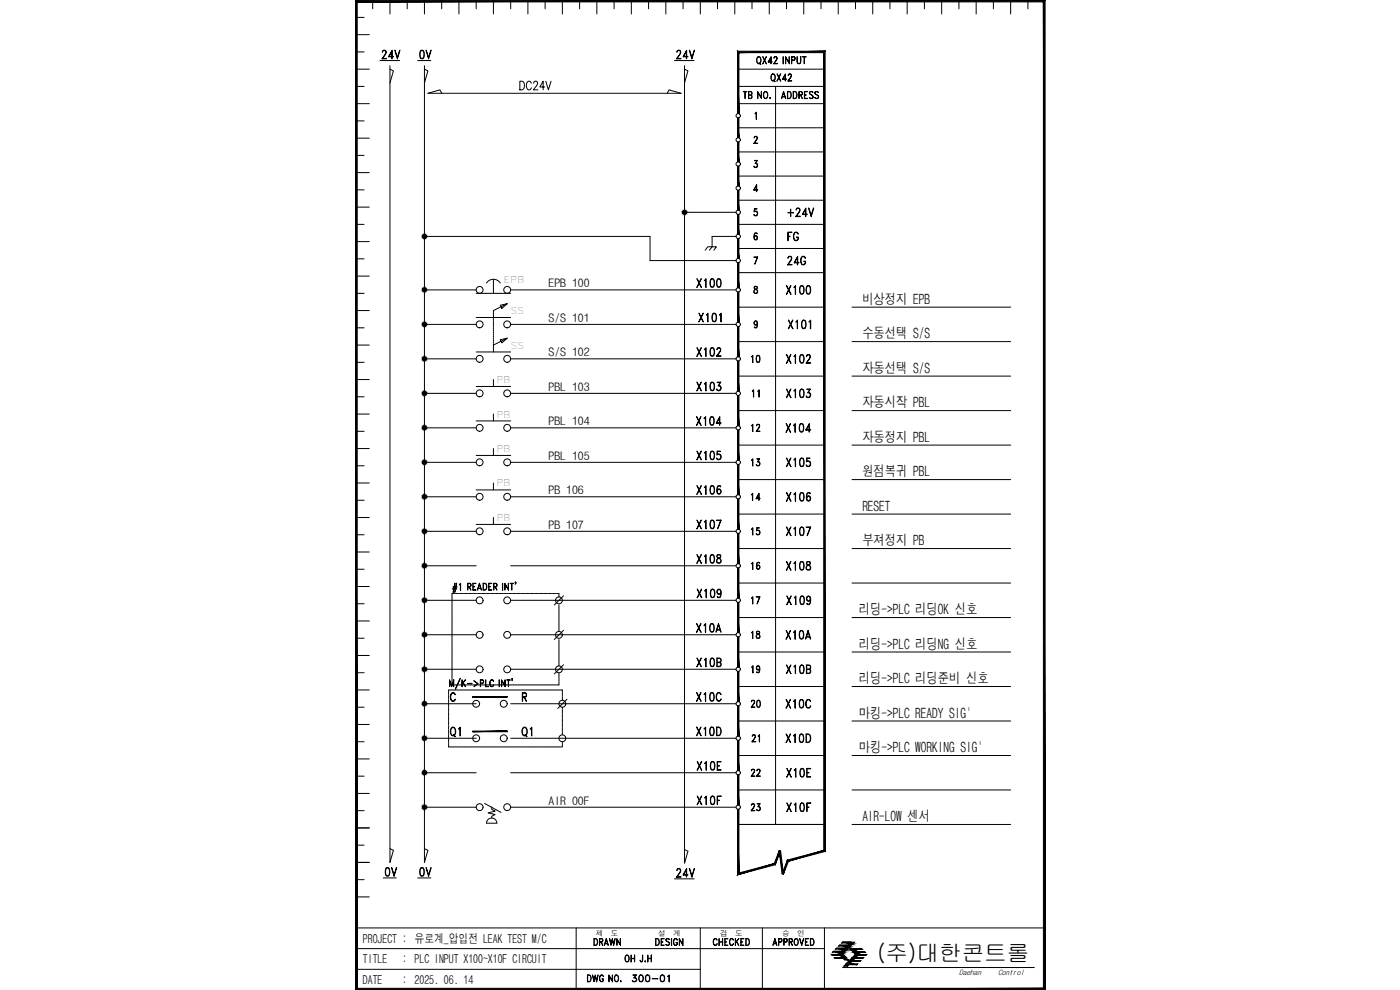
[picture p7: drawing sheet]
<svg xmlns="http://www.w3.org/2000/svg" width="420mm" height="297mm" viewBox="0 0 420 297" stroke-linecap="round" stroke-linejoin="round" font-family="sans-serif">
<!-- layer: 0 -->
<g fill="#000" stroke="#000" stroke-width=".3">
<path d="M252.2 285.7v.3h-.2zM253.2 284.8v.3h-.3zM253.8 284.2l.3-.3v.3zM255 283v.3h-.3zM256.5 284.9l.2 .3h-.2zM257.4 285.8l.3 .3h-.3z"/>
<path d="M106.7 .1v.5l206.9-.5zM106.7 .6l206.9-.5-.5 .5zM313.6 .1l-.5 .5 .5 296.4zM313.1 .6l.5 296.4-.5-.5zM106.7 297h206.9l-.5-.5zM106.7 297l.5-.5h205.9zM106.7 .1v296.9l.5-.5zM106.7 .1h.5v296.4z"/>
<path d="M221.3 35.4l.5 5.9v-5.9zM221.3 35.4l.5 5.9h-.5z"/>
<path d="M221.3 42.6l.5 6v-6zM221.3 42.6l.5 6h-.5z"/>
<path d="M221.3 49.9l.5 5.9v-5.9zM221.3 49.9l.5 5.9h-.5z"/>
<path d="M221.3 57.1l.5 6v-6zM221.3 57.1l.5 6h-.5z"/>
<path d="M221.3 64.3l.5 6v-6zM221.3 64.3l.5 6h-.5z"/>
<path d="M221.3 71.6l.5 5.9v-5.9zM221.3 71.6l.5 5.9h-.5z"/>
<path d="M221.3 78.8l.5 7.5v-7.5zM221.3 78.8l.5 7.5h-.5z"/>
<path d="M221.3 87.6l.5 9.1v-9.1zM221.3 87.6l.5 9.1h-.5z"/>
<path d="M221.3 98l.5 9v-9zM221.3 98l.5 9h-.5z"/>
<path d="M221.3 108.3l.5 9.1v-9.1zM221.3 108.3l.5 9.1h-.5z"/>
<path d="M221.3 118.7l.5 9v-9zM221.3 118.7l.5 9h-.5z"/>
<path d="M221.3 129l.5 9.1v-9.1zM221.3 129l.5 9.1h-.5z"/>
<path d="M221.3 139.4l.5 9v-9zM221.3 139.4l.5 9h-.5z"/>
<path d="M221.3 149.7l.5 9.1v-9.1zM221.3 149.7l.5 9.1h-.5z"/>
<path d="M221.3 160.1l.5 9v-9zM221.3 160.1l.5 9h-.5z"/>
<path d="M221.3 170.4l.5 9.1v-9.1zM221.3 170.4l.5 9.1h-.5z"/>
<path d="M221.3 180.8l.5 9v-9zM221.3 180.8l.5 9h-.5z"/>
<path d="M221.3 191.1l.5 9.1v-9.1zM221.3 191.1l.5 9.1h-.5z"/>
<path d="M141.9 209v.2l10.3-.2zM141.9 209.2l10.3-.2v.2z"/>
<path d="M141.9 219.3v.2l10.3-.2zM141.9 219.5l10.3-.2v.2z"/>
<path d="M221.3 201.5l.5 9v-9zM221.3 201.5l.5 9h-.5z"/>
<path d="M221.3 211.8l.5 9.1v-9.1zM221.3 211.8l.5 9.1h-.5z"/>
<path d="M221.3 222.2l.5 9v-9zM221.3 222.2l.5 9h-.5z"/>
<path d="M221.3 232.5l.5 9.1v-9.1zM221.3 232.5l.5 9.1h-.5z"/>
<path d="M221.4 242.8l.4 19.1v-19.1zM221.4 242.8l.4 19.1-.4 .6zM221.8 261.9l-.4 .6 10.9-3.4zM221.4 262.5l10.9-3.4 .4 .4zM233.9 255.2l-1.6 3.9 .4 .4zM233.9 255.2l.4 .2-1.6 4.1z"/>
<path d="M233.8 255.3l1.3 6.9-.8-6.9zM233.8 255.3l1.3 6.9h-.4z"/>
<path d="M236.3 258l-1.6 4.1 .4 .2zM236.3 258l.3 .4-1.5 3.9zM236.3 258l.3 .4 10.6-3.2zM236.6 258.4l10.6-3.2 .4 .3zM247.2 15.8v239.4l.4 .3zM247.6 15.4v240.1l-.4-239.7zM221.8 15.8h25.4l.4-.4zM221.3 15.4h26.3l-25.8 .4zM221.3 15.4l.5 18.7v-18.3zM221.3 15.4l.5 18.7h-.5z"/>
<path d="M250.1 285.5h2.1zM250.1 285.5h2.1z"/>
<path d="M251 284.5h2.2zM251 284.5h2.2z"/>
<path d="M249.5 286.4l2.6 .2-.2-.2zM249.5 286.4l2.6 .2h-2.4z"/>
<path d="M251.9 283.6h2.2zM251.9 283.6h2.2z"/>
<path d="M250.1 285.5l2.1 .2v-.2zM250.1 285.5l2.1 .2h-2.3z"/>
<path d="M252 286l.2 .2zM252 286l.2 .2h-.4z"/>
<path d="M252.2 285.5v.2l.3-.2zM252.2 285.5v.2z"/>
<path d="M250.4 287.3l2.6 .3-.2-.3zM250.4 287.3l2.6 .3h-2.3z"/>
<path d="M252.9 282.7h2.1zM252.9 282.7h2.1z"/>
<path d="M251.9 286.4l1.8 .7-.7-.7zM251.9 286.4l1.8 .7h-1.1z"/>
<path d="M252.2 286l.7 .2 .2-.2zM252.2 286l.7 .2h-.7z"/>
<path d="M251 284.5l2.2 .3v-.3zM250.8 284.8l.2-.3 2.2 .3z"/>
<path d="M252.9 285.1l.3 .1zM252.9 285.1l.3 .1h-.5z"/>
<path d="M252.2 285.7l.9 .3 .2-.3zM252.2 285.7l.9 .3h-.9z"/>
<path d="M252.3 285.7h1.1zM252.2 285.7h1.1z"/>
<path d="M253.2 284.5v.3l.2-.3zM253.2 284.5v.3z"/>
<path d="M252.5 285.5l.9 .2 .2-.2zM252.5 285.5l.9 .2h-1.2z"/>
<path d="M252.8 287.3l1.8 .8-.7-.8zM252.8 287.3l1.8 .8h-1.1z"/>
<path d="M253.2 285.1l.6 .1 .2-.1zM253.2 285.1l.6 .1h-.6z"/>
<path d="M251.9 283.6l2.2 .3v-.3zM251.9 283.6l2.2 .3h-2.4z"/>
<path d="M253.8 284.2l.3 .1zM253.8 284.2l.3 .1h-.5z"/>
<path d="M253.2 284.8l.8 .3 .2-.3zM253.2 284.8l.8 .3h-.8z"/>
<path d="M253.2 284.8h1.1zM253.2 284.8h1z"/>
<path d="M254.1 283.6v.3l.2-.3zM254.1 283.6v.3z"/>
<path d="M253.4 284.5l.9 .3 .2-.3zM253.4 284.5l.9 .3h-1.1z"/>
<path d="M254.1 284.2l.6 .1 .2-.1zM254.1 284.2l.6 .1h-.6z"/>
<path d="M252.9 282.7l2.1 .2v-.2zM252.6 282.9l.3-.2 2.1 .2z"/>
<path d="M254.7 283.3l.3 .1zM254.7 283.3l.3 .1h-.4z"/>
<path d="M253.9 289.2l.4 .7 .7-.7zM253.9 289.2l.4 .7h-1.1z"/>
<path d="M254.1 283.9l.8 .3 .3-.3zM254.1 283.9l.8 .3h-.8z"/>
<path d="M254.1 283.9h1.1zM254.1 283.9h1.1z"/>
<path d="M255 282.7v.2l.3-.2zM255 282.7v.2z"/>
<path d="M254.3 283.6l.9 .3 .2-.3zM254.3 283.6l.9 .3h-1.1z"/>
<path d="M255 283.3l.7 .1 .1-.1zM255 283.3l.7 .1h-.7z"/>
<path d="M254.9 288.2l.3 .7 .8-.7zM254.9 288.2l.3 .7h-1.1z"/>
<path d="M255 283l.8 .3 .3-.3zM255 283l.8 .3h-.8z"/>
<path d="M255 282.9h1.1zM255 282.9l1.1 .1z"/>
<path d="M255.1 284.6l1.3 .3-.2-.3zM255.1 284.6l1.3 .3h-1.1z"/>
<path d="M255.3 282.7l.8 .2 .3-.2zM255.3 282.7l.8 .2h-1.1z"/>
<path d="M255.3 284.9h1.2zM255.3 284.9h1.2z"/>
<path d="M256.5 284.6h2.1zM256.5 284.6h2.1z"/>
<path d="M255.4 284.9l1.1 .3v-.3zM255.4 284.9l1.1 .3h-.9z"/>
<path d="M255.6 285.2l.9 .2v-.2zM255.6 285.2l.9 .2z"/>
<path d="M256.2 284.6l.3 .3v-.3zM256.2 284.6l.3 .3z"/>
<path d="M256.5 285.2l.4 .2zM256.5 285.2l.4 .2h-.4z"/>
<path d="M255.7 287.3l.4 .8 .7-.8zM255.7 287.3l.4 .8h-1.1z"/>
<path d="M256 285.5l1.4 .3-.3-.3zM256 285.5l1.4 .3h-1.2z"/>
<path d="M256.2 285.8h1.2zM256.2 285.8h1.2z"/>
<path d="M257.1 285.5l.3 .3v-.3zM257.1 285.5l.3 .3z"/>
<path d="M256.3 285.8l1.1 .3v-.3zM256.3 285.8l1.1 .3h-.8z"/>
<path d="M256.6 286.1l.8 .2v-.2zM256.6 286.1l.8 .2z"/>
<path d="M255 289.2l2.2 .3 .2-.3zM255 289.2l2.2 .3h-2.4z"/>
<path d="M257.4 286.1l.4 .2zM257.4 286.1l.4 .2z"/>
<path d="M256.6 286.4l.4 .7 .8-.7zM256.6 286.4l.4 .7h-1.1z"/>
<path d="M256 288.2l2.1 .3 .2-.3zM256 288.2l2.1 .3h-2.4z"/>
<path d="M256.5 284.6l2.3 .3-.2-.3zM256.5 284.6l2.3 .3h-2.3z"/>
<path d="M256.8 287.3l2.2 .3 .2-.3zM256.8 287.3l2.2 .3h-2.4z"/>
<path d="M257.4 285.5l2.1 .1zM257.4 285.5l2.1 .1z"/>
<path d="M257.4 285.6l2.3 .2-.2-.2zM257.4 285.6l2.3 .2h-2.3z"/>
<path d="M257.7 286.4l2.2 .3 .2-.3zM257.7 286.4l2.2 .3h-2.4z"/>
</g>
<!-- layer: 6 -->
<path d="M106.7 278.4h206.9M172.9 278.4v18.6M210.2 278.4v18.6M228.8 278.4v18.6M247.4 278.4v18.6M106.7 284.6h140.7M106.7 290.8h103.5" fill="none" stroke="#000" stroke-width=".3"/>
<!-- layer: 0 -->
<g fill="none" stroke="#000" stroke-width=".3">
<path d="M106.7 15.6h2.6M106.7 5.2h2.6M106.7 10.4h4.1M106.7 .1h4.1M111.9 .1v2.5M114 18.2h5.9M114.7 17.5l1.3 .1h-1.4l1.2-1.8-.3-.6h-.4l-.3 .5-.1-.1 .4-.5h.4l.4 .7-1.2 1.8M116.7 16.9l1.4 .1h-1.5l1.1-1.9v2.5l-.1-2.2-.9 1.6M117 .1v4.1M117 19.7v239.1l1.1-3.7-1.1-.5M118.5 15.1l.8 2.2 .7-2.2-.7 2.5zM122.2 .1v2.5"/>
<path d="M125.4 18.2h3.9M126.3 15.2l.4-.1a1.7 1.7 0 0 1 0 2.5h-.1a1.92 1.92 0 0 1-.3-2.4zM126.3 17.4h.7M126.3 15.3h.7M126.4 15.2l-.3 1 .3 1.3M126.9 15.2l.3 1-.3 1.3M127.4 .1v4.1M127.4 19.7v239.1l1-3.7-1-.5M127.8 15.1l.8 2.2 .8-2.2-.8 2.5zM132.6 .1v2.5M137.7 .1v4.1M142.9 .1v2.5"/>
<path d="M148.1 .1v4.1M153.3 .1v2.5M158.4 .1v4.1M163.6 .1v2.5M168.8 .1v4.1M173.9 .1v2.5M179.1 .1v4.1M184.3 .1v2.5M189.5 .1v4.1M194.6 .1v2.5M199.8 .1v4.1M202.4 18.2h5.9"/>
<path d="M203.1 17.5l1.3 .1h-1.4l1.2-1.8-.3-.6h-.4l-.3 .5-.1-.1 .4-.5h.4l.4 .7-1.2 1.8M205 .1v2.5M205.1 16.9l1.4 .1h-1.5l1.1-1.9v2.5l-.1-2.2-.9 1.6M205.4 19.7v239.1M206.9 15.1l.8 2.2 .7-2.2-.7 2.5zM210.2 .1v4.1M215.3 .1v2.5M220.5 .1v4.1M225.7 .1v2.5M227.4 17.1l.2-.1a1.11 1.11 0 0 1 .8 1.1 1.11 1.11 0 0 1-.8 1 1.44 1.44 0 0 1-.2-2zM227.4 17.2l.2-.1a1.03 1.03 0 0 1 .7 1 1.03 1.03 0 0 1-.7 .9 1.27 1.27 0 0 1-.2-1.8zM227.8 18.8l.5 .5z"/>
<path d="M228.9 17l1.1 2.1zM229.9 17l-1 2.1zM230.6 18.5l1.2 .1h-1.3l.9-1.6v2.1l-.1-1.8-.7 1.3M230.9 .1v4.1M232.3 19l1 .1h-1.1l1-1.5-.3-.5-.6 .3 .1-.3 .5-.1 .3 .6-.9 1.5M235 17l.1 2.1zM235.7 17l1.1 1.8 .1-1.8v2.1l-1.1-1.8-.1 1.8zM236 .1v2.5M237.6 18l.9-.1v-.7l-.9-.1v2v-2.1l.9 .1 .1 .3-.1 .6-.9 .1M239.2 17l.1 1.5 .4 .5 .5-.2 .1-1.8v1.5l-.4 .6-.6-.3zM240.8 17l1.1 .1zM241.2 .1v4.1"/>
<path d="M241.3 17.1v2l.1-2M246.4 .1v2.5M251.6 .1v4.1M256.7 .1v2.5M261.9 .1v4.1M267.1 .1v2.5M272.3 .1v4.1M277.4 .1v2.5M282.6 .1v4.1M287.8 .1v2.5M293 .1v4.1M298.1 .1v2.5"/>
<path d="M303.3 .1v4.1M308.5 .1v2.5M106.7 36.3h2.6M106.7 25.9h2.6M106.7 20.8h4.1M106.7 31.1h4.1M117 20.8l1.1 .5-1.1 3.6M127.4 20.8l1 .5-1 3.6M132.6 28l-.6-1-3.6 1h76l-3.6-1-.5 1M205.4 20.8l1.1 .5-1.1 3.6M221.6 25.9h25.8M221.6 20.8h25.8"/>
<path d="M221.6 31.1h25.8M221.6 38.3h25.8M223.1 27.4l1 .1zM223.6 27.5v2.1v-2.1M224.7 28.5l.8-.1v-.8l-.8-.1v2l.8-.1v-.7l-.8-.1M225.3 28.5l.4 .4-.1 .5-1 .2v-2.2l1 .2 .1 .5-.4 .5M226.6 34.1l.4-.5v2.2l-.1-1.9zM227.4 27.4l1.1 1.9v-1.9v2.2l-1-1.9-.1 1.9zM229.4 27.5l.2-.1a1.11 1.11 0 0 1 .9 1.1 1.11 1.11 0 0 1-.9 1.1 1.43 1.43 0 0 1-.2-2.1zM229.4 27.6l.3-.1a1.04 1.04 0 0 1 .7 1 1.04 1.04 0 0 1-.7 1 1.28 1.28 0 0 1-.3-1.9zM231.1 29.3l.1 .3zM231.1 29.4h.1"/>
<path d="M232.8 25.9v221.5M106.7 57h2.6M106.7 46.6h2.6M106.7 51.8h4.1M106.7 41.5h4.1M221.6 45.6h25.8M221.6 52.8h25.8M226.3 56.9l1.1 .1h-1.2l.9-1.6v2.1l-.1-1.8-.7 1.3M226.3 42.9l1.1 .1h-1.2l1-1.5-.2-.5-.7 .3 .2-.3 .5-.1 .3 .6-1 1.5M226.3 50l.3 .2M226.7 49a.64 .64 0 0 1 .7 .9 .64 .64 0 0 1-1.2 0l.7 .3 .4-.4M227 49.1l.3 .5-.3 .6"/>
<path d="M227.2 48.2l-.8-.1h.9l-.6 1M227.2 48.1l-.6 1 .5 .1 .2 .3M106.7 67.3h2.6M106.7 77.7h2.6M106.7 72.5h4.1M106.7 62.1h4.1M127.4 70.9h67.7v7.3h25.8M205.4 63.7h15.5M211.6 75.1l.8-1.1h2.6l-.8 1.1M220.9 70.9h-7.2v3.1l-.8 1.1M221.6 67.3h25.8M221.6 60.1h25.8"/>
<path d="M221.6 74.6h25.8M226.3 64.5l.3 .2M226.4 71.5l.4 .4 .5-.4M226.4 71.2l.4-.4 .5 .4M226.5 70.1h.7M226.6 70l-.2 .3a1.53 1.53 0 0 0 .3 1.6M226.7 70.8l-.3 .5M226.9 70.8l.4 .5-.4 .6M227 63.4l.3 .6-.3 .7M227.1 70l.2 .2-.5-.3a1.28 1.28 0 0 0 0 2.1 .61 .61 0 0 0 .6-.9 .61 .61 0 0 0-1-.1M227.3 63.8a.64 .64 0 0 0-1-.3l.1-.9h.8l-.7 .1-.1 .7a.67 .67 0 0 1 1 .7 .67 .67 0 0 1-1.1 .5l-.1-.2 .7 .3 .4-.4M227.3 77.1l-.8 2.2 .9-2.2h-1.2l1.1 .1"/>
<path d="M106.7 88h2.6M106.7 98.4h2.6M106.7 93.2h4.1M106.7 82.8h4.1M127.4 87h15.5M127.4 97.3h15.5M142.9 95.3h10.4M148.1 95.8v.4M148.1 96.4v.4M148.1 97v.4M148.1 97.6v.5M148.1 98.3v.4"/>
<path d="M148.1 98.9v.4M148.1 99.5v.4M150.1 91.6l2.1-.5-1.6 1.4zM152.2 91.1l-4.1 2.1v2.4M153.3 87h67.6M153.3 97.3h67.6M221.6 81.8h25.8v10.4h-25.8M226.3 87.8l.3 .2M226.4 97.1l.4 .4 .5-.4M226.4 96.8l.4-.5 .5 .5M226.4 86l.1 .7a.68 .68 0 0 1 .7 .4 .68 .68 0 0 1-.2 .9h-.4a.68 .68 0 0 1-.2-.9 .68 .68 0 0 1 .7-.4l.2-.5a.57 .57 0 0 0-.9-.2zM226.4 86.1h.8"/>
<path d="M226.4 98.2h.7M226.5 86v.6a.73 .73 0 0 1 .9 .7 .73 .73 0 0 1-.8 .8 .77 .77 0 0 1-.3-1 .77 .77 0 0 1 .8-.5v-.6M226.7 96.3l-.3 .6 .3 .6M226.9 96.3a1.59 1.59 0 0 1 .1 2M227.3 97.3l-.2 .2a.58 .58 0 0 1-.8-.6 .58 .58 0 0 1 1-.3v.4a1.02 1.02 0 0 1-.6 1.4l-.3-.3 .1 .2M227.3 97l-.4 .5M227.3 87.8l-.2 .2M255.7 92.2h47.6M106.7 119.1h2.6M106.7 108.7h2.6M106.7 103.5h4.1M106.7 113.9h4.1"/>
<path d="M127.4 107.7h15.5M127.4 118h15.5M142.9 105.6h10.4M148.1 100.1v.4M148.1 100.7v.5M148.1 101.4v.4M148.1 102v.4M148.1 102.6v.4M148.1 103.2v.3M150.1 101.9l2.1-.4-1.6 1.4zM152.2 101.5l-4.1 2v2.1M153.3 107.7h67.6"/>
<path d="M153.3 118h67.6M221.6 102.5h25.8M221.6 112.8h25.8M255.7 102.5h47.6M255.7 112.8h47.6M106.7 139.7h2.6M106.7 129.4h2.6M106.7 134.6h4.1M106.7 124.2h4.1M127.4 138.7h15.5M127.4 128.4h15.5M153.3 138.7h67.6"/>
<path d="M153.3 128.4h67.6M221.6 123.2h25.8M221.6 133.5h25.8M255.7 123.2h47.6M255.7 133.5h47.6M106.7 150.1h2.6M106.7 155.3h4.1M106.7 144.9h4.1M127.4 149.1h15.5M127.4 159.4h15.5M153.3 149.1h67.6M153.3 159.4h67.6"/>
<path d="M221.6 143.9h25.8M221.6 154.2h25.8M255.7 143.9h47.6M255.7 154.2h47.6M106.7 170.8h2.6M106.7 160.5h2.6M106.7 176h4.1M106.7 165.6h4.1M127.4 169.8h15.5M135.7 178.5v.2M135.7 178.9v.2M135.7 179.2v.3"/>
<path d="M135.7 179.6v.3M135.9 176.6l1.2 .1zM135.9 178.1h-.2v.2M136 176l1.2 .1zM136 178.1h.3M136.4 178.1h.3M136.5 175l-.5 2.8zM136.8 178.1h.3M137 175l-.6 2.8zM137.2 178.1h.3M137.6 178.1h.3M138 178.1h.3"/>
<path d="M138.2 175v2.1v-1.9l-.4 .2zM138.4 178.1h.2M138.8 178.1h.2M139.1 178.1h.3M139.5 178.1h.3M139.9 178.1h.3M140.3 178.1h.3M140.4 176l.8-.1v-.7l-.8-.1-.1 2v-2.1l.9 .1 .1 .8-.9 .2M140.7 178.1h.3M140.8 176.1l.6 1-.5-1M141.1 178.1h.3M141.5 178.1h.2"/>
<path d="M141.9 178.1h.2M141.9 175h1l-.9 .1v1.9l.9 .1h-1zM142 176h.5l-.5 .1M142.3 178.1h.2M142.6 178.1h.3M143 178.1h.3M143.4 176.6h1M143.4 178.1h.3M143.5 176.5h.8M143.8 178.1h.3M143.9 175l.6 2.1-.6-1.8-.6 1.8zM144.2 178.1h.3"/>
<path d="M144.6 178.1h.2M145 178.1h.2M145 175a1.04 1.04 0 0 1 1.1 1 1.04 1.04 0 0 1-1.1 1.1zM145.1 175.1a.94 .94 0 0 1 1 .9 .94 .94 0 0 1-1 1zM145.4 178.1h.2M145.8 178.1h.2M146.1 178.1h.3M146.5 178.1h.3M146.6 175h1l-.9 .1v1.9l.9 .1h-1zM146.7 176h.5l-.5 .1M146.9 178.1h.3M147.3 178.1h.3"/>
<path d="M147.7 178.1h.2M148.1 178.1h.2M148.2 176l.8-.1v-.7l-.8-.1-.1 2v-2.1l.9 .1 .2 .3-.2 .6-.8 .1M148.5 178.1h.2M148.6 176.1l.6 1-.5-1M148.9 178.1h.2M149.2 178.1h.3M149.6 178.1h.3M150 178.1h.3M150.4 178.1h.3M150.8 175l.1 2.1zM150.8 178.1h.3"/>
<path d="M151.2 178.1h.2M151.5 175l1 1.8 .1-1.8v2.1l-1-1.8-.1 1.8zM151.6 178.1h.2M152 178.1h.2M152.3 178.1h.3M152.7 178.1h.3M153.1 175l1 .1zM153.1 178.1h.3M153.3 169.8h67.6M153.5 178.1h.3M153.6 175.1v2v-2M153.9 178.1h.3"/>
<path d="M154.3 178.1h.2M154.7 174.7h.1M154.7 178.1h.2M154.7 175.2v-.6l.1 .4-.2 .3M154.7 174.9l.1 .1M155.1 178.1h.2M155.4 178.1h.3M155.8 178.1h.3M156.2 178.1h.3M156.6 178.1h.3M157 178.1h.3M157.4 178.1h.2"/>
<path d="M157.8 178.1h.2M158.2 178.1h.2M158.6 178.1h.2M158.9 178.1h.3M159.3 178.1h.3M159.7 178.1h.3M160.1 178.1h.3M160.5 178.1h.3M160.9 178.1h.2M161.3 178.1h.2M161.7 178.1h.2M162.1 178.1h.2"/>
<path d="M162.4 178.1h.3M162.8 178.1h.3M163.2 178.1h.3M163.6 178.1h.3M164 178.1h.3M164.4 178.1h.2M164.8 178.1h.2M165.2 178.1h.2M165.5 178.1h.3M165.9 178.1h.3M166.3 178.1h.3M166.7 178.1h.3"/>
<path d="M167.1 178.1h.3M167.5 178.1h.2v.2M167.7 178.5v.2M167.7 178.8v.3M169.1 178.8l-2.7 2.7M221.6 164.6h25.8M221.6 174.9h25.8M255.7 164.6h47.6M255.7 174.9h47.6M106.7 191.5h2.6M106.7 181.1h2.6M106.7 196.7h4.1"/>
<path d="M106.7 186.3h4.1M127.4 180.1h15.5M127.4 190.5h15.5M135.7 180v.3M135.7 180.4v.3M135.7 180.8v.2M135.7 181.2v.2M135.7 181.6v.2M135.7 182v.2M135.7 182.3v.3M135.7 182.7v.3M135.7 183.1v.3"/>
<path d="M135.7 183.5v.3M135.7 183.9v.3M135.7 184.3v.2M135.7 184.7v.2M135.7 185.1v.2M135.7 185.4v.3M135.7 185.8v.3M135.7 186.2v.3M135.7 186.6v.3M135.7 187v.3M135.7 187.4v.2M135.7 187.8v.2"/>
<path d="M135.7 188.2v.2M135.7 188.5v.3M135.7 188.9v.3M135.7 189.3v.3M135.7 189.7v.3M135.7 190.1v.3M135.7 190.5v.3M135.7 190.9v.2M135.7 191.3v.2M135.7 191.7v.2M135.7 192v.3M135.7 192.4v.3"/>
<path d="M135.7 192.8v.3M135.7 193.2v.3M135.7 193.6v.3M135.7 194v.2M135.7 194.4v.2M135.7 194.8v.2M135.7 195.2v.2M135.7 195.5v.3M135.7 195.9v.3M135.7 196.3v.3M135.7 196.7v.3M135.7 197.1v.2"/>
<path d="M135.7 197.5v.2M135.7 197.9v.2M135.7 198.3v.2M135.7 198.6v.3M135.7 199v.3M135.7 199.4v.3M135.7 199.8v.3M153.3 180.1h67.6M153.3 190.5h67.6M167.7 181.5v.2M167.7 181.9v.2M167.7 182.3v.2"/>
<path d="M167.7 182.6v.3M167.7 183v.3M167.7 183.4v.3M167.7 183.8v.3M167.7 184.2v.3M167.7 184.6v.2M167.7 185v.2M167.7 185.4v.2M167.7 185.7v.3M167.7 186.1v.3M167.7 186.5v.3M167.7 186.9v.3"/>
<path d="M167.7 187.3v.3M167.7 187.7v.2M167.7 188.1v.2M167.7 188.5v.2M167.7 188.8v.3M167.7 189.2v.2M167.7 191.9v.2M167.7 192.2v.3M167.7 192.6v.3M167.7 193v.2M167.7 193.4v.2M167.7 193.8v.2"/>
<path d="M167.7 194.2v.2M167.7 194.5v.3M167.7 194.9v.3M167.7 195.3v.3M167.7 195.7v.3M167.7 196.1v.2M167.7 196.5v.2M167.7 196.9v.2M167.7 197.3v.2M167.7 197.6v.3M167.7 198v.3M167.7 198.4v.3"/>
<path d="M167.7 198.8v.3M167.7 199.2v.3M167.7 199.6v.2M169.1 189.1l-2.7 2.8M169.1 199.5l-2.7 2.7M221.6 185.3h25.8M221.6 195.6h25.8M255.7 185.3h47.6M255.7 195.6h47.6M106.7 212.2h2.6M106.7 201.8h2.6M106.7 207h4.1"/>
<path d="M106.7 217.4h4.1M127.4 200.8h15.5M127.4 211.2h15.5M134.6 207.3v.2M134.6 207.7v.2M134.6 208.1v.2M134.6 208.5v.2M134.6 208.8v.3M134.6 209.2v.3M134.6 209.6v.3M134.6 210v.3M134.6 210.4v.2"/>
<path d="M134.6 210.8v.2M134.6 211.2v.2M134.6 211.6v.2M134.6 211.9v.3M134.6 212.3v.3M134.6 212.7v.3M134.6 213.1v.3M134.6 213.5v.3M134.6 213.9v.2M134.6 214.3v.2M134.6 214.7v.2M134.6 215v.3"/>
<path d="M134.8 207l-.2 .2M134.9 207h.2M134.9 204l.7 1.7 .6-1.7v2l-.1-1.5-.5 1.5-.6-1.5-.1 1.5zM135.3 207h.2M135.6 208l.2-.2a.71 .71 0 0 1 .9 .7l-.5-.5a1.27 1.27 0 0 0-1 .9 1.27 1.27 0 0 0 .4 1.3l.6 .1 .5-.5a.76 .76 0 0 1-1 .6 .76 .76 0 0 1-.5-1l.1-.9zM135.7 207h.2M135.7 200.2v.3M135.7 200.6v.2M135.7 201v.2M135.7 201.4v.2M135.7 201.7v.3M135.7 202.1v.3"/>
<path d="M135.7 202.5v.3M135.7 202.9v.3M135.7 203.3v.3M135.7 203.7v.2M135.7 204.1v.2M135.7 204.5v.2M135.7 204.8v.3M135.7 205.2v.3h.2M136 207h.3M136 205.5h.3M136.4 207h.3M136.4 205.5h.3"/>
<path d="M136.8 207h.3M136.8 205.5h.3M137.2 207h.3M137.2 205.5h.3M137.6 207h.3M137.6 205.5h.3M138 207h.3M138 205.5h.3M138.1 203.6l-1.4 3.1zM138.4 207h.2M138.4 205.5h.2M138.6 204l.1 2z"/>
<path d="M138.7 205.1l1-1.1-1 1.2M138.8 207h.2M138.8 205.5h.2M138.9 204.8l.8 1.2-.7-1.2M139.1 207h.3M139.1 205.5h.3M139.5 207h.3M139.5 205.5h.3M139.9 207h.3M139.9 205.5h.3M140.3 205l1.3 .1zM140.3 207h.3"/>
<path d="M140.3 205.5h.3M140.7 207h.3M140.7 205.5h.3M141.1 207h.3M141.1 205.5h.3M141.5 207h.2M141.5 205.5h.2M141.9 207h.2M141.9 205.5h.2M142.3 204.3l1.2 .8-1.2 .9 1.1-.9zM142.3 207h.2M142.3 205.5h.2"/>
<path d="M142.6 207h.3M142.6 205.5h.3M143 207h.3M143 205.5h.3M143.4 207h.3M143.4 205.5h.3M143.8 207h.3M143.8 205.5h.3M144.2 207h.3M144.2 205.5h.3M144.2 204.9l.8-.1v-.6l-.8-.1-.1 1.9v-2l.9 .1 .1 .7-.9 .2M144.6 207h.2"/>
<path d="M144.6 205.5h.2M145 207h.2M145 205.5h.2M145.4 207h.2M145.4 205.5h.2M145.7 204l.1 1.9 .9 .1h-1zM145.8 207h.2M145.8 205.5h.2M146.1 207h.3M146.1 205.5h.3M146.5 207h.3M146.5 205.5h.3"/>
<path d="M146.9 207h.3M146.9 205.5h.3M147.3 204.1l.5-.1 .4 .5-.4-.4a.96 .96 0 0 0-.8 .9 .96 .96 0 0 0 .8 .9l.4-.4a.61 .61 0 0 1-.8 .5 .61 .61 0 0 1-.4-.8zM147.3 207h.3M147.3 205.5h.3M147.7 207h.2M147.7 205.5h.2M148.1 207h.2M148.1 205.5h.2M148.5 207h.2M148.5 205.5h.2M148.9 207h.2"/>
<path d="M148.9 205.5h.2M149.2 207h.3M149.2 205.5h.3M149.6 207h.3M149.6 205.5h.3M149.8 204l.1 2zM150 207h.3M150 205.5h.3M150.4 207h.3M150.4 205.5h.3M150.5 204l1 1.7 .1-1.7v2l-1-1.7-.1 1.7zM150.8 207h.3"/>
<path d="M150.8 205.5h.3M151.2 207h.2M151.2 205.5h.2M151.6 207h.2M151.6 205.5h.2M152 207h.2M152 205.5h.2M152.1 204l1 .1zM152.3 207h.3M152.3 205.5h.3M152.5 204.1v1.9l.1-1.9M152.7 207h.3"/>
<path d="M152.7 205.5h.3M153.1 207h.3M153.1 205.5h.3M153.3 200.8h67.6M153.3 211.2h67.6M153.5 207h.3M153.5 205.5h.3M153.6 203.7h.1M153.7 204.2l-.1-.6 .2 .4-.2 .3M153.7 203.9l.1 .1M153.9 207h.3M153.9 205.5h.3"/>
<path d="M154.3 207h.2M154.3 205.5h.2M154.7 207h.2M154.7 205.5h.2M155.1 207h.2M155.1 205.5h.2M155.4 207h.3M155.4 205.5h.3M155.8 207h.3M155.8 205.5h.3M156.2 207h.3M156.2 205.5h.3"/>
<path d="M156.6 207h.3M156.6 205.5h.3M156.9 209.1l.9-.2v-.8l-.9-.1-.2 2.4v-2.6h.8a.7 .7 0 0 1 .6 .7 .7 .7 0 0 1-.6 .7h-.6M157 207h.3M157 205.5h.3M157.3 209.2l.7 1.2-.6-1.2M157.4 207h.2M157.4 205.5h.2M157.8 207h.2M157.8 205.5h.2M158.2 207h.2M158.2 205.5h.2"/>
<path d="M158.6 207h.2M158.6 205.5h.2M158.9 207h.3M158.9 205.5h.3M159.3 207h.3M159.3 205.5h.3M159.7 207h.3M159.7 205.5h.3M160.1 207h.3M160.1 205.5h.3M160.5 207h.3M160.5 205.5h.3"/>
<path d="M160.9 207h.2M160.9 205.5h.2M161.3 207h.2M161.3 205.5h.2M161.7 207h.2M161.7 205.5h.2M162.1 207h.2M162.1 205.5h.2M162.4 207h.3M162.4 205.5h.3M162.8 207h.3M162.8 205.5h.3"/>
<path d="M163.2 207h.3M163.2 205.5h.3M163.6 207h.3M163.6 205.5h.3M164 207h.3M164 205.5h.3M164.4 207h.2M164.4 205.5h.2M164.8 207h.2M164.8 205.5h.2M165.2 207h.2M165.2 205.5h.2"/>
<path d="M165.5 207h.3M165.5 205.5h.3M165.9 207h.3M165.9 205.5h.3M166.3 207h.3M166.3 205.5h.3M166.7 207h.3M166.7 205.5h.3M167.1 207h.3M167.1 205.5h.3M167.5 207h.2M167.7 201.9v.2"/>
<path d="M167.7 202.2v.3M167.7 202.6v.2M167.7 203v.2M167.7 203.4v.2M167.7 203.7v.3M167.7 204.1v.3M167.7 204.5v.3M167.7 204.9v.3M167.7 205.3v.2h-.2M167.9 207h.2M168.3 207h.2M168.6 207l.2 .4"/>
<path d="M168.8 207.5v.2M168.8 207.9v.2M168.8 208.3v.2M168.8 208.6v.3M168.8 209v.3M168.8 209.4v.3M168.8 209.8v.3M168.8 212.2v.2M168.8 212.5v.3M168.8 212.9v.3M168.8 213.3v.3M168.8 213.7v.2"/>
<path d="M168.8 214.1v.2M168.8 214.5v.2M168.8 214.9v.2M168.8 215.2v.3M168.8 215.6v.3M168.8 216v.3M168.8 216.4v.3M168.8 216.8v.3M168.8 217.2v.2M168.8 217.6v.2M168.8 218v.2M168.8 218.4v.2"/>
<path d="M168.8 218.7v.3M168.8 219.1v.3M168.8 219.5v.3M168.8 219.9v.3M170.2 209.8l-2.8 2.8M221.6 206h25.8M221.6 216.3h25.8M255.7 206h47.6M255.7 216.3h47.6M106.7 222.5h2.6M106.7 232.9h2.6M106.7 227.7h4.1"/>
<path d="M106.7 238.1h4.1M127.4 221.5h15.5M127.4 231.9h15.5M141.5 224.1h.2M141.9 224.1h.2M142.3 224.1h.2M142.6 224.1h.3M143 224.1h.3M143.4 224.1h.3M143.8 224.1h.3M144.2 224.1h.3M144.6 224.1h.2"/>
<path d="M145 224.1h.2M145.4 224.1h.2M145.8 224.1h.2M146.1 224.1h.3M146.5 224.1h.3M146.9 224.1h.3M147.3 224.1h.3M147.7 224.1h.2M148.1 224.1h.2M148.5 224.1h.2M148.9 224.1h.2M149.2 224.1h.3"/>
<path d="M149.6 224.1h.3M150 224.1h.3M150.4 224.1h.3M150.8 224.1h.3M151.2 224.1h.2M151.6 224.1h.2M152 224.1h.2M152.3 224.1h.3M152.7 224.1h.3M153.1 224.1h.3M153.3 221.5h67.6M153.3 231.9h67.6"/>
<path d="M153.5 224.1h.3M162.8 224.1h.3M163.2 224.1h.3M163.6 224.1h.3M164 224.1h.3M164.4 224.1h.2M164.8 224.1h.2M165.2 224.1h.2M165.5 224.1h.3M165.9 224.1h.3M166.3 224.1h.3M166.7 224.1h.3"/>
<path d="M167.1 224.1h.3M167.5 224.1h.2M167.9 224.1h.2M168.3 224.1h.2M168.8 224l-.2 .1M168.8 220.3v.2M168.8 222.6v.1M168.8 222.8v.3M168.8 223.2v.3M168.8 223.6v.2M221.6 226.7h25.8M221.6 237h25.8"/>
<path d="M255.7 226.7h47.6M255.7 237h47.6M106.7 248.4h4.1M106.7 243.2h2.6M106.7 258.8h4.1M106.7 253.6h2.6M127.4 242.2h15.5M145.5 241.1l4.8 2.7M147.6 242.1v.8l1 .5-2.1 .5 2.1 .5-1 .5v.5M149.1 247a1.55 1.55 0 0 0-1.5-1.6 1.55 1.55 0 0 0-1.6 1.6h3.1M153.3 242.2h67.6M205.4 254.9l1.1 .5-1.1 3.6"/>
<path d="M221.6 247.4h25.8M255.7 247.4h47.6M106.7 269.1h4.1M106.7 263.9h2.6M115 263.4h3.9M115.9 260.4l.5-.1a1.7 1.7 0 0 1 0 2.6h-.2a1.92 1.92 0 0 1-.3-2.5zM115.9 262.7h.8M115.9 260.6h.8M116 260.4l-.3 1 .3 1.4M116.6 260.4l.3 1-.3 1.4M117.5 260.3l.8 2.2 .8-2.2-.8 2.6zM125.4 263.4h3.9"/>
<path d="M126.3 260.4l.4-.1a1.7 1.7 0 0 1 0 2.6h-.1a1.92 1.92 0 0 1-.3-2.5zM126.3 262.7h.7M126.3 260.6h.7M126.4 260.4l-.3 1 .3 1.4M126.9 260.4l.3 1-.3 1.4M127.8 260.3l.8 2.2 .8-2.2-.8 2.6zM202.4 263.7h5.9M203.1 263l1.3 .2h-1.4l1.2-1.9-.3-.6h-.4l-.3 .5-.1-.1 .4-.5h.4l.4 .7-1.2 1.9M205.1 262.4l1.4 .1h-1.5l1.1-1.9v2.6l-.1-2.3-.9 1.6M206.9 260.6l.8 2.2 .7-2.2-.7 2.6zM176.3 292.5a1.04 1.04 0 0 1 1.1 1 1.04 1.04 0 0 1-1.1 1.1zM176.4 292.6a1 1 0 0 1 1 .6 1 1 0 0 1-.3 1.2l-.7 .1z"/>
<path d="M177.8 292.5l.5 1.8 .4-1.8 .3 1.8 .5-1.8-.5 2.1-.3-1.8-.4 1.8zM180.2 292.6l.5-.1 .4 .5a.57 .57 0 0 0-.7-.4 .57 .57 0 0 0-.4 .7l.2 1.1 .5 .1 .2-.2 .1-.5-.3-.1h.4v.4a.61 .61 0 0 1-.7 .5 .61 .61 0 0 1-.5-.8zM182.7 292.5l1 1.8 .1-1.8v2.1l-1-1.8-.1 1.8zM184.7 292.6l.1-.1a1.07 1.07 0 0 1 .9 1 1.07 1.07 0 0 1-.9 1.1 1.4 1.4 0 0 1-.1-2zM184.7 292.7l.2-.1a1 1 0 0 1 .7 1 1 1 0 0 1-.7 .9l-.4-.7zM186.3 294.3l.1 .3zM186.3 294.4h.1M187.9 286.6h.1a1.07 1.07 0 0 1 .9 1 1.07 1.07 0 0 1-.9 1 1.38 1.38 0 0 1-.1-2zM187.9 286.8l.2-.2a1 1 0 0 1 .7 1 1 1 0 0 1-.7 .9 1.22 1.22 0 0 1-.2-1.7zM189.4 286.6l.1 2zM189.5 287.5h.9M189.5 287.6h.9"/>
<path d="M190.4 286.6l.1 2zM192.8 286.6l.1 1.5-.2 .4-.3 .1-.3-.5 .3 .4 .3-.1zM193.6 288.3l.1 .3zM193.6 288.4h.1M194.4 286.6l.1 2zM194.5 287.5h.9M194.5 287.6h.9M195.4 286.6l.1 2zM196.8 281.6a1.04 1.04 0 0 1 1.1 1 1.04 1.04 0 0 1-1.1 1.1zM196.8 281.7a1 1 0 0 1 1 .6 1 1 0 0 1-.3 1.2l-.7 .1zM198.4 281.6h1l-.9 .1v1.9l.9 .1h-1zM198.5 282.6h.5l-.5 .1"/>
<path d="M200 281.7l.5-.1 .4 .3-.4-.2-.6 .2 .1 .4 .5 .3a.58 .58 0 0 1 .4 .8 .58 .58 0 0 1-.9 .2l-.2-.2 .4 .2 .7-.2-.2-.6-.8-.5zM201.5 281.6l.1 2.1zM202.4 281.7l.5-.1 .4 .5a.58 .58 0 0 0-.7-.4 .58 .58 0 0 0-.4 .7l.2 1.1 .5 .1 .2-.2 .1-.5-.3-.1h.4v.4a.61 .61 0 0 1-.7 .5 .61 .61 0 0 1-.5-.8zM203.9 281.6l1 1.8 .1-1.8v2.1l-1.1-1.8v1.8zM214.4 281.7l.4-.1 .4 .5-.4-.4a.96 .96 0 0 0-.7 .9 .96 .96 0 0 0 .7 1l.4-.4a.61 .61 0 0 1-.7 .5 .61 .61 0 0 1-.5-.8zM215.8 281.6l.1 2.1zM215.9 282.6h.9M215.9 282.7h.9M216.8 281.6l.1 2.1zM217.5 281.6h1l-.9 .1v1.9l.9 .1h-1zM217.6 282.6h.5l-.5 .1M219.3 281.7l.4-.1 .4 .5-.4-.4a.96 .96 0 0 0-.7 .9 .96 .96 0 0 0 .7 1l.4-.4a.61 .61 0 0 1-.7 .5 .61 .61 0 0 1-.5-.8z"/>
<path d="M220.7 281.6v2.1zM220.7 282.8l1.1-1.2-1.1 1.3M221 282.5l.8 1.2-.7-1.2M222.3 281.6h1l-.9 .1v1.9l.9 .1h-1zM222.4 282.6h.5l-.5 .1M223.8 281.6a1.04 1.04 0 0 1 1.2 1 1.04 1.04 0 0 1-1.2 1.1zM223.9 281.7a1 1 0 0 1 1 .6 1 1 0 0 1-.3 1.2l-.7 .1zM232.1 283.2h.9M232.2 283.1h.7M232.6 281.6l.6 2.1-.6-1.8-.7 1.8zM233.7 282.6l.8-.1v-.7l-.8-.1v2v-2.1l.8 .1 .2 .3-.2 .6-.8 .1M235.3 282.6l.8-.1v-.7l-.8-.1-.1 2v-2.1l.9 .1 .2 .3-.2 .6-.8 .1"/>
<path d="M236.9 282.6l.8-.1v-.7l-.8-.1-.1 2v-2.1l.9 .1 .1 .3-.1 .6-.8 .1M237.3 282.7l.5 1-.4-1M238.6 281.7l.2-.1a1.06 1.06 0 0 1 .8 1 1.06 1.06 0 0 1-.8 1.1 1.39 1.39 0 0 1-.2-2zM238.6 281.8l.3-.1a1 1 0 0 1 .6 .9 1 1 0 0 1-.6 1 1.23 1.23 0 0 1-.3-1.8zM240 281.6l.6 1.8 .6-1.8-.6 2.1zM241.7 281.6h.9l-.8 .1v1.9l.8 .1h-.9zM241.8 282.6h.5l-.5 .1M243.2 281.6a1.04 1.04 0 0 1 1.1 1 1.04 1.04 0 0 1-1.1 1.1zM243.3 281.7a1 1 0 0 1 1 .6 1 1 0 0 1-.3 1.2l-.7 .1zM251.8 286.4h1.2l.7 .7M252.9 290.3h57.5M256.4 284.9l.5 .5"/>
<path d="M257.3 285.8l.5 .5"/>
<circle cx="221.5" cy="34.7" r=".65"/>
<circle cx="221.5" cy="49.2" r=".65"/>
<circle cx="221.5" cy="42" r=".65"/>
<circle cx="221.5" cy="56.4" r=".65"/>
<circle cx="221.5" cy="63.7" r=".65"/>
<circle cx="221.5" cy="70.9" r=".65"/>
<circle cx="221.5" cy="78.2" r=".65"/>
<circle cx="143.9" cy="97.3" r="1.03"/>
<circle cx="152.2" cy="97.3" r="1.03"/>
<circle cx="221.5" cy="87" r=".65"/>
<circle cx="221.5" cy="97.3" r=".65"/>
<circle cx="143.9" cy="107.7" r="1.03"/>
<circle cx="152.2" cy="107.7" r="1.03"/>
<circle cx="221.5" cy="118" r=".65"/>
<circle cx="221.5" cy="107.7" r=".65"/>
<circle cx="221.5" cy="128.4" r=".65"/>
<circle cx="221.5" cy="138.7" r=".65"/>
<circle cx="221.5" cy="149.1" r=".65"/>
<circle cx="221.5" cy="159.4" r=".65"/>
<circle cx="221.5" cy="169.8" r=".65"/>
<circle cx="143.9" cy="190.5" r="1.03"/>
<circle cx="143.9" cy="180.1" r="1.03"/>
<circle cx="152.2" cy="190.5" r="1.03"/>
<circle cx="152.2" cy="180.1" r="1.03"/>
<circle cx="167.7" cy="190.5" r="1.03"/>
<circle cx="167.7" cy="180.1" r="1.03"/>
<circle cx="221.5" cy="190.4" r=".65"/>
<circle cx="221.5" cy="180.1" r=".65"/>
<circle cx="142.9" cy="211.2" r="1.03"/>
<circle cx="143.9" cy="200.8" r="1.03"/>
<circle cx="151.2" cy="211.2" r="1.03"/>
<circle cx="152.2" cy="200.8" r="1.03"/>
<circle cx="167.7" cy="200.8" r="1.03"/>
<circle cx="168.8" cy="211.2" r="1.03"/>
<circle cx="221.5" cy="200.8" r=".65"/>
<circle cx="221.5" cy="211.1" r=".65"/>
<circle cx="142.9" cy="221.5" r="1.03"/>
<circle cx="151.2" cy="221.5" r="1.03"/>
<circle cx="168.8" cy="221.5" r="1.03"/>
<circle cx="221.5" cy="231.9" r=".65"/>
<circle cx="221.5" cy="221.5" r=".65"/>
<circle cx="143.9" cy="242.2" r="1.03"/>
<circle cx="152.2" cy="242.2" r="1.03"/>
<circle cx="221.5" cy="242.2" r=".65"/>
</g>
<!-- layer: 1 -->
<g fill="#000" stroke="#000" stroke-width=".3">
<path d="M126.9 70.9h.5zM126.9 71.1l.5-.2zM126.9 71.2l.5-.3z"/>
<path d="M127 70.6l.4 .3zM126.9 70.7l.5 .2zM126.9 70.8l.5 .1z"/>
<path d="M127.4 70.9l-.3 .5zM127.4 70.9l-.3 .5zM127.4 70.9v.6z"/>
<path d="M127.2 70.4l.2 .5zM127.1 70.5l.3 .4zM127 70.6l.4 .3z"/>
<path d="M127.4 70.9v.6zM127.4 70.9l.2 .5zM127.4 70.9l.2 .5z"/>
<path d="M127.6 70.5l-.2 .4zM127.5 70.4l-.1 .5zM127.4 70.4v.5z"/>
<path d="M127.4 70.9l.4 .4zM127.4 70.9l.4 .3zM127.4 70.9h.5z"/>
<path d="M127.4 70.9h.5zM127.4 70.9l.5-.1zM127.4 70.9l.4-.3z"/>
<path d="M204.9 63.7h.5zM204.9 63.8l.5-.1zM205 64l.4-.3z"/>
<path d="M205.1 63.3l.3 .4zM205 63.4l.4 .3zM204.9 63.6l.5 .1z"/>
<path d="M205.1 64.1l.3-.4zM205.4 63.7l-.2 .4zM205.4 63.7v.5z"/>
<path d="M205.3 63.2l.1 .5zM205.2 63.2l.2 .5zM205.1 63.3l.3 .4z"/>
<path d="M205.4 63.7v.5zM205.4 63.7l.2 .5zM205.4 63.7l.3 .4z"/>
<path d="M205.7 63.2l-.3 .5zM205.6 63.2l-.2 .5zM205.4 63.2v.5z"/>
<path d="M205.4 63.7l.5 .3zM205.4 63.7l.5 .1zM205.4 63.7l.5 .1z"/>
<path d="M205.4 63.7l.5-.1zM205.4 63.7l.5-.3zM205.8 63.3l-.4 .4z"/>
<path d="M126.9 87h.5zM126.9 87.1l.5-.1zM126.9 87.2l.5-.2z"/>
<path d="M126.9 97.3h.5zM126.9 97.4l.5-.1zM126.9 97.6l.5-.3z"/>
<path d="M127 86.6l.4 .4zM126.9 86.7l.5 .3zM126.9 86.8l.5 .2z"/>
<path d="M127.4 87l-.3 .4zM127.4 87l-.2 .5zM127.4 87l-.2 .5z"/>
<path d="M127 97l.4 .3zM126.9 97.1l.5 .2zM126.9 97.2l.5 .1z"/>
<path d="M127.4 97.3l-.3 .5zM127.4 97.3l-.3 .5zM127.4 97.3v.5z"/>
<path d="M127.2 86.5l.2 .5zM127.1 86.5l.3 .5zM127 86.6l.4 .4z"/>
<path d="M127.4 87l.1 .5zM127.4 87l.2 .4zM127.4 87l.2 .4z"/>
<path d="M127.2 96.8l.2 .5zM127.1 96.9l.3 .4zM127 97l.4 .3z"/>
<path d="M127.4 97.3v.5zM127.4 97.3l.2 .5zM127.4 97.3l.2 .5z"/>
<path d="M127.6 86.5l-.2 .5zM127.5 86.5l-.1 .5zM127.4 86.5v.5z"/>
<path d="M127.4 87l.4 .3zM127.4 87l.4 .2zM127.4 87h.5z"/>
<path d="M127.6 96.9l-.2 .4zM127.5 96.8l-.1 .5zM127.4 96.8v.5z"/>
<path d="M127.4 97.3l.4 .4zM127.4 97.3l.4 .3zM127.4 97.3h.5z"/>
<path d="M127.4 87h.5zM127.4 87l.5-.2zM127.4 87l.4-.4z"/>
<path d="M127.4 97.3h.5zM127.4 97.3l.5-.1zM127.4 97.3l.4-.3z"/>
<path d="M126.9 107.7h.5zM126.9 107.8l.5-.1zM126.9 107.9l.5-.2z"/>
<path d="M126.9 118h.5zM126.9 118.1l.5-.1zM126.9 118.3l.5-.3z"/>
<path d="M127 107.3l.4 .4zM126.9 107.4l.5 .3zM126.9 107.5l.5 .2z"/>
<path d="M127 108l.4-.3zM127.4 107.7l-.3 .4zM127.4 107.7v.5z"/>
<path d="M127 117.6l.4 .4zM126.9 117.7l.5 .3zM126.9 117.9l.5 .1z"/>
<path d="M127 118.4l.4-.4zM127.4 118l-.3 .5zM127.4 118v.5z"/>
<path d="M127.2 107.2l.2 .5zM127.1 107.2l.3 .5zM127 107.3l.4 .4z"/>
<path d="M127.4 107.7v.5zM127.4 107.7l.1 .5zM127.4 107.7l.3 .3z"/>
<path d="M127.2 117.5l.2 .5zM127.1 117.6l.3 .4zM127 117.6l.4 .4z"/>
<path d="M127.4 118v.5zM127.4 118l.1 .5zM127.4 118l.2 .5z"/>
<path d="M127.6 107.2l-.2 .5zM127.5 107.2l-.1 .5zM127.4 107.1v.6z"/>
<path d="M127.4 107.7l.3 .3zM127.4 107.7l.5 .1zM127.4 107.7h.5z"/>
<path d="M127.6 117.6l-.2 .4zM127.5 117.5l-.1 .5zM127.4 117.5v.5z"/>
<path d="M127.4 118l.4 .3zM127.4 118l.5 .1zM127.4 118h.5z"/>
<path d="M127.4 107.7h.5zM127.4 107.7l.4-.3zM127.7 107.3l-.3 .4z"/>
<path d="M127.4 118h.5zM127.4 118l.4-.3zM127.7 117.6l-.3 .4z"/>
<path d="M126.9 128.4h.5zM126.9 128.5l.5-.1zM126.9 128.6l.5-.2z"/>
<path d="M126.9 138.7h.5zM126.9 138.8l.5-.1zM126.9 139l.5-.3z"/>
<path d="M127 128l.4 .4zM126.9 128.1l.5 .3zM126.9 128.2l.5 .2z"/>
<path d="M127 128.7l.4-.3zM127.4 128.4l-.3 .4zM127.4 128.4l-.2 .5z"/>
<path d="M127 138.3l.4 .4zM126.9 138.4l.5 .3zM126.9 138.6l.5 .1z"/>
<path d="M127 139.1l.4-.4zM127.4 138.7l-.3 .5zM127.4 138.7v.5z"/>
<path d="M127.2 127.9l.2 .5zM127.1 127.9l.3 .5zM127 128l.4 .4z"/>
<path d="M127.4 128.4l.1 .5zM127.4 128.4l.1 .5zM127.4 128.4l.2 .4z"/>
<path d="M127.2 138.2l.2 .5zM127.1 138.3l.3 .4zM127 138.3l.4 .4z"/>
<path d="M127.4 138.7v.5zM127.4 138.7l.2 .5zM127.4 138.7l.2 .5z"/>
<path d="M127.6 127.9l-.2 .5zM127.5 127.9l-.1 .5zM127.4 127.8v.6z"/>
<path d="M127.4 128.4l.4 .2zM127.4 128.4l.4 .2zM127.4 128.4h.5z"/>
<path d="M127.6 138.3l-.2 .4zM127.5 138.2l-.1 .5zM127.4 138.2v.5z"/>
<path d="M127.4 138.7l.4 .3zM127.4 138.7l.4 .3zM127.4 138.7h.5z"/>
<path d="M127.4 128.4h.5zM127.4 128.4l.5-.2zM127.7 128l-.3 .4z"/>
<path d="M127.4 138.7h.5zM127.4 138.7l.5-.1zM127.4 138.7l.4-.3z"/>
<path d="M126.9 149.1h.5zM126.9 149.2l.5-.1zM126.9 149.3l.5-.2z"/>
<path d="M126.9 159.4h.5zM126.9 159.5l.5-.1zM126.9 159.7l.5-.3z"/>
<path d="M127 148.7l.4 .4zM126.9 148.8l.5 .3zM126.9 148.9l.5 .2z"/>
<path d="M127 149.4l.4-.3zM127.4 149.1l-.3 .4zM127.4 149.1v.5z"/>
<path d="M127 159l.4 .4zM126.9 159.1l.5 .3zM126.9 159.3l.5 .1z"/>
<path d="M127 159.8l.4-.4zM127.4 159.4l-.3 .4zM127.4 159.4v.5z"/>
<path d="M127.2 148.6l.2 .5zM127.1 148.6l.3 .5zM127 148.7l.4 .4z"/>
<path d="M127.4 149.1v.5zM127.4 149.1l.1 .4zM127.4 149.1l.3 .3z"/>
<path d="M127.2 158.9l.2 .5zM127.1 158.9l.3 .5zM127 159l.4 .4z"/>
<path d="M127.4 159.4v.5zM127.4 159.4l.1 .5zM127.4 159.4l.2 .4z"/>
<path d="M127.6 148.6l-.2 .5zM127.5 148.6l-.1 .5zM127.4 148.5v.6z"/>
<path d="M127.4 149.1l.3 .3zM127.4 149.1l.5 .1zM127.4 149.1h.5z"/>
<path d="M127.6 158.9l-.2 .5zM127.5 158.9l-.1 .5zM127.4 158.9v.5z"/>
<path d="M127.4 159.4l.4 .3zM127.4 159.4l.5 .1zM127.4 159.4h.5z"/>
<path d="M127.4 149.1h.5zM127.4 149.1l.5-.2zM127.7 148.7l-.3 .4z"/>
<path d="M127.4 159.4h.5zM127.4 159.4l.4-.3zM127.7 159l-.3 .4z"/>
<path d="M126.9 169.8h.5zM126.9 169.9l.5-.1zM126.9 170l.5-.2z"/>
<path d="M127 169.4l.4 .4zM126.9 169.5l.5 .3zM126.9 169.6l.5 .2z"/>
<path d="M127 170.1l.4-.3zM127.4 169.8l-.3 .4zM127.4 169.8l-.2 .5z"/>
<path d="M127 179.7l.4 .4zM126.9 179.8l.5 .3zM126.9 180l.5 .1z"/>
<path d="M127.2 169.2l.2 .6zM127.1 169.3l.3 .5zM127 169.4l.4 .4z"/>
<path d="M127.4 169.8l.1 .5zM127.4 169.8l.1 .5zM127.4 169.8l.2 .4z"/>
<path d="M127.2 179.6l.2 .5zM127.1 179.6l.3 .5zM127 179.7l.4 .4z"/>
<path d="M127.6 169.3l-.2 .5zM127.5 169.2l-.1 .6zM127.4 169.2v.6z"/>
<path d="M127.4 169.8l.4 .2zM127.4 169.8l.5 .1zM127.4 169.8h.5z"/>
<path d="M127.6 179.6l-.2 .5zM127.5 179.6l-.1 .5zM127.4 179.6v.5z"/>
<path d="M127.4 169.8h.5zM127.4 169.8l.4-.3zM127.7 169.4l-.3 .4z"/>
<path d="M126.9 180.1h.5zM126.9 180.2l.5-.1zM126.9 180.4l.5-.3z"/>
<path d="M126.9 190.4h.5zM126.9 190.6l.5-.2zM126.9 190.7l.5-.3z"/>
<path d="M127 180.5l.4-.4zM127.4 180.1l-.3 .4zM127.4 180.1l-.2 .5z"/>
<path d="M127 190.1l.4 .3zM126.9 190.2l.5 .2zM126.9 190.3l.5 .1z"/>
<path d="M127 190.8l.4-.4zM127.4 190.4l-.3 .5zM127.4 190.4v.6z"/>
<path d="M127.4 180.1l.1 .5zM127.4 180.1l.1 .5zM127.4 180.1l.2 .4z"/>
<path d="M127.2 189.9l.2 .5zM127.1 190l.3 .4zM127 190.1l.4 .3z"/>
<path d="M127.4 190.4v.6zM127.4 190.4l.1 .5zM127.4 190.4l.3 .4z"/>
<path d="M127.4 180.1l.4 .3zM127.4 180.1l.4 .3zM127.4 180.1h.5z"/>
<path d="M127.6 190l-.2 .4zM127.5 189.9l-.1 .5zM127.4 189.9v.5z"/>
<path d="M127.4 190.4l.4 .3zM127.4 190.4l.4 .3zM127.4 190.4h.5z"/>
<path d="M127.4 180.1h.5zM127.4 180.1l.5-.1zM127.4 180.1l.4-.3z"/>
<path d="M127.4 190.4h.5zM127.4 190.4l.5-.1zM127.4 190.4l.4-.2z"/>
<path d="M126.9 200.8h.5zM126.9 200.9l.5-.1zM126.9 201l.5-.2z"/>
<path d="M126.9 211.1h.5zM126.9 211.3l.5-.2zM126.9 211.4l.5-.3z"/>
<path d="M127 200.4l.4 .4zM126.9 200.5l.5 .3zM126.9 200.7l.5 .1z"/>
<path d="M127 201.2l.4-.4zM127.4 200.8l-.3 .4zM127.4 200.8v.5z"/>
<path d="M127 210.8l.4 .3zM126.9 210.9l.5 .2zM126.9 211l.5 .1z"/>
<path d="M127 211.5l.4-.4zM127.4 211.1l-.3 .5zM127.4 211.1v.6z"/>
<path d="M127.2 200.3l.2 .5zM127.1 200.3l.3 .5zM127 200.4l.4 .4z"/>
<path d="M127.4 200.8v.5zM127.4 200.8l.1 .5zM127.4 200.8l.2 .4z"/>
<path d="M127.2 210.6l.2 .5zM127.1 210.7l.3 .4zM127 210.8l.4 .3z"/>
<path d="M127.4 211.1v.6zM127.4 211.1l.1 .5zM127.4 211.1l.2 .5z"/>
<path d="M127.6 200.3l-.2 .5zM127.5 200.3l-.1 .5zM127.4 200.3v.5z"/>
<path d="M127.4 200.8l.4 .2zM127.4 200.8l.5 .1zM127.4 200.8h.5z"/>
<path d="M127.6 210.7l-.2 .4zM127.5 210.6l-.1 .5zM127.4 210.6v.5z"/>
<path d="M127.4 211.1l.4 .3zM127.4 211.1l.5 .2zM127.4 211.1h.5z"/>
<path d="M127.4 200.8h.5zM127.4 200.8l.4-.3zM127.7 200.4l-.3 .4z"/>
<path d="M127.4 211.1h.5zM127.4 211.1l.4-.2zM127.7 210.8l-.3 .3z"/>
<path d="M126.9 221.5h.5zM126.9 221.6l.5-.1zM126.9 221.7l.5-.2z"/>
<path d="M126.9 231.8h.5zM126.9 232l.5-.2zM126.9 232.1l.5-.3z"/>
<path d="M127 221.1l.4 .4zM126.9 221.2l.5 .3zM126.9 221.4l.5 .1z"/>
<path d="M127 221.9l.4-.4zM127.4 221.5l-.3 .4zM127.4 221.5l-.2 .5z"/>
<path d="M127 231.5l.4 .3zM126.9 231.6l.5 .2zM126.9 231.7l.5 .1z"/>
<path d="M127 232.2l.4-.4zM127.4 231.8l-.3 .5zM127.4 231.8v.6z"/>
<path d="M127.2 221l.2 .5zM127.1 221l.3 .5zM127 221.1l.4 .4z"/>
<path d="M127.4 221.5l.1 .5zM127.4 221.5l.1 .5zM127.4 221.5l.2 .4z"/>
<path d="M127.2 231.3l.2 .5zM127.1 231.4l.3 .4zM127 231.5l.4 .3z"/>
<path d="M127.4 231.8v.6zM127.4 231.8l.2 .5zM127.4 231.8l.2 .5z"/>
<path d="M127.6 221l-.2 .5zM127.5 221l-.1 .5zM127.4 221v.5z"/>
<path d="M127.4 221.5l.4 .2zM127.4 221.5l.4 .2zM127.4 221.5h.5z"/>
<path d="M127.6 231.4l-.2 .4zM127.5 231.3l-.1 .5zM127.4 231.3v.5z"/>
<path d="M127.4 231.8l.4 .3zM127.4 231.8l.4 .3zM127.4 231.8h.5z"/>
<path d="M127.4 221.5h.5zM127.4 221.5l.5-.1zM127.4 221.5l.4-.3z"/>
<path d="M127.4 231.8h.5zM127.4 231.8l.5-.1zM127.4 231.8l.4-.2z"/>
<path d="M126.9 242.2h.5zM126.9 242.3l.5-.1zM126.9 242.4l.5-.2z"/>
<path d="M127 241.8l.4 .4zM126.9 241.9l.5 .3zM126.9 242l.5 .2z"/>
<path d="M127 242.6l.4-.4zM127.4 242.2l-.3 .4zM127.4 242.2v.5z"/>
<path d="M127.2 241.7l.2 .5zM127.1 241.7l.3 .5zM127 241.8l.4 .4z"/>
<path d="M127.4 242.2v.5zM127.4 242.2l.1 .5zM127.4 242.2l.3 .4z"/>
<path d="M127.6 241.7l-.2 .5zM127.5 241.7l-.1 .5zM127.4 241.7v.5z"/>
<path d="M127.4 242.2l.3 .4zM127.4 242.2l.5 .1zM127.4 242.2h.5z"/>
<path d="M127.4 242.2h.5zM127.4 242.2l.5-.2zM127.7 241.8l-.3 .4z"/>
</g>
<!-- layer: 7 -->
<g fill="none" stroke="#000" stroke-width=".3">
<path d="M142.9 88h10.4M146 84.9a2.49 2.49 0 0 1 4.2 0M148.1 83.9v4.1"/>
<circle cx="143.9" cy="87" r="1.03"/>
<circle cx="152.2" cy="87" r="1.03"/>
</g>
<!-- layer: HYUN -->
<g fill="none" stroke="#000" stroke-width=".3">
<path d="M142.9 116h10.4M148.1 113.9v2.1M142.9 126.3h10.4M142.9 136.6h10.4M148.1 124.2v2.1M148.1 134.6v2M142.9 147h10.4M142.9 157.3h10.4M148.1 144.9v2.1M148.1 155.3v2"/>
<circle cx="143.9" cy="118" r="1.03"/>
<circle cx="152.2" cy="118" r="1.03"/>
<circle cx="143.9" cy="128.4" r="1.03"/>
<circle cx="143.9" cy="138.7" r="1.03"/>
<circle cx="152.2" cy="128.4" r="1.03"/>
<circle cx="152.2" cy="138.7" r="1.03"/>
<circle cx="143.9" cy="149.1" r="1.03"/>
<circle cx="143.9" cy="159.4" r="1.03"/>
<circle cx="152.2" cy="149.1" r="1.03"/>
<circle cx="152.2" cy="159.4" r="1.03"/>
</g>
<text font-size="6.8" x="263.2" y="288.3">(주)대한콘트롤</text>
<g font-size="6.2">
<text x="235.7" y="66.3">+24V</text>
<text x="235.3" y="80.8">24G</text>
<text x="234.9" y="89.6">X100</text>
<text x="208.1" y="108.3">X102</text>
<text x="234.9" y="120.6">X103</text>
<text x="208.1" y="139.3">X105</text>
<text x="234.9" y="151.7">X106</text>
<text x="208.1" y="170.4">X108</text>
<text x="235.3" y="182.7">X109</text>
<text x="208.1" y="201.4">X10B</text>
<text x="234.9" y="213.8">X10C</text>
<text x="134.4" y="222.2">Q1</text>
<text x="155.9" y="222.2">Q1</text>
<text x="208.5" y="232.5">X10E</text>
<text x="235.3" y="244.8">X10F</text>
</g>
<g font-size="5.7">
<text x="155.2" y="28.2">DC24V</text>
<text x="230.4" y="25.8">QX42</text>
<text x="235.7" y="73.4">FG</text>
<text x="208.1" y="87.5">X100</text>
<text x="208.8" y="97.7">X101</text>
<text x="235.7" y="99.8">X101</text>
<text x="234.9" y="110.1">X102</text>
<text x="208.1" y="118.5">X103</text>
<text x="208.1" y="128.8">X104</text>
<text x="234.9" y="130.9">X104</text>
<text x="234.9" y="141.1">X105</text>
<text x="208.1" y="149.6">X106</text>
<text x="208.1" y="159.8">X107</text>
<text x="234.9" y="161.9">X107</text>
<text x="234.9" y="172.2">X108</text>
<text x="208.5" y="180.6">X109</text>
<text x="208.1" y="190.9">X10A</text>
<text x="234.9" y="193">X10A</text>
<text x="234.9" y="203.2">X10B</text>
<text x="208.1" y="211.7">X10C</text>
<text x="208.1" y="221.9">X10D</text>
<text x="234.9" y="224">X10D</text>
<text x="235.3" y="234.2">X10E</text>
<text x="208.5" y="242.7">X10F</text>
</g>
<g font-size="5.3">
<text x="233.5" y="30.7">ADDRESS</text>
<text x="224.7" y="110.1">10</text>
<text x="224.7" y="130.5">12</text>
<text x="224.7" y="141.1">13</text>
<text x="224.7" y="151.3">14</text>
<text x="224.7" y="161.6">15</text>
<text x="224.7" y="172.2">16</text>
<text x="224.7" y="182.4">17</text>
<text x="224.7" y="192.6">18</text>
<text x="224.7" y="203.2">19</text>
<text x="224.4" y="213.4">20</text>
<text x="224.7" y="223.7">21</text>
<text x="224.4" y="234.2">22</text>
<text x="224.4" y="244.5">23</text>
<text x="177.4" y="285">DRAWN</text>
<text x="188.7" y="296">300-01</text>
</g>
<text font-size="4.9" x="229" y="120.3" transform="rotate(-90 229 120.3)">11</text>
<g font-size="4.2">
<text x="258.8" y="91.1">비상정지 EPB</text>
<text x="258.8" y="101.4">수동선택 S/S</text>
<text x="258.8" y="111.8">자동선택 S/S</text>
<text x="258.8" y="122.1">자동시작 PBL</text>
<text x="258.8" y="132.5">자동정지 PBL</text>
<text x="258.8" y="142.8">원점복귀 PBL</text>
<text x="258.8" y="153.2">RESET</text>
<text x="258.8" y="163.5">부져정지 PB</text>
<text x="257.8" y="184.2">리딩-&gt;PLC 리딩OK 신호</text>
<text x="257.8" y="194.6">리딩-&gt;PLC 리딩NG 신호</text>
<text x="257.8" y="204.9">리딩-&gt;PLC 리딩준비 신호</text>
<text x="257.8" y="215.3">마킹-&gt;PLC READY SIG'</text>
<text x="257.8" y="225.6">마킹-&gt;PLC WORKING SIG'</text>
<text x="258.8" y="246.3">AIR-LOW 센서</text>
</g>
<g font-size="3.7">
<text x="108.9" y="282.9">PROJECT : 유로계_압입전 LEAK TEST M/C</text>
<text x="108.9" y="289.1">TITLE</text>
<text x="120.6" y="289.1">: PLC INPUT X100~X10F CIRCUIT</text>
<text x="108.9" y="295.3">DATE</text>
<text x="120.6" y="295.3">: 2025. 06. 14</text>
</g>
<g font-size="3.5">
<text x="164.6" y="86.2">EPB 100</text>
<text x="164.6" y="96.6">S/S 101</text>
<text x="164.6" y="106.9">S/S 102</text>
<text x="164.6" y="117.3">PBL 103</text>
<text x="164.6" y="127.6">PBL 104</text>
<text x="164.6" y="138">PBL 105</text>
<text x="164.6" y="148.3">PB 106</text>
<text x="164.6" y="158.7">PB 107</text>
<text x="164.6" y="241.4">AIR 00F</text>
</g>
<g font-size="2.8">
<text x="151.2" y="84.9">EPB</text>
<text x="153.3" y="94.2">SS</text>
<text x="153.3" y="104.6">SS</text>
<text x="149.1" y="114.9">PB</text>
<text x="149.1" y="125.3">PB</text>
<text x="149.1" y="135.6">PB</text>
<text x="149.1" y="146">PB</text>
<text x="149.1" y="156.3">PB</text>
</g>
<g font-size="2.3">
<text x="178.8" y="281">제</text>
<text x="183.4" y="281">도</text>
<text x="197.5" y="281">설</text>
<text x="202" y="281">계</text>
<text x="216.1" y="281">검</text>
<text x="220.6" y="281">도</text>
<text x="234.7" y="281">승</text>
<text x="239.2" y="281">인</text>
<text x="287.8" y="292.5">Daehan</text>
<text x="299.6" y="292.5">Control</text>
</g>
</svg>
